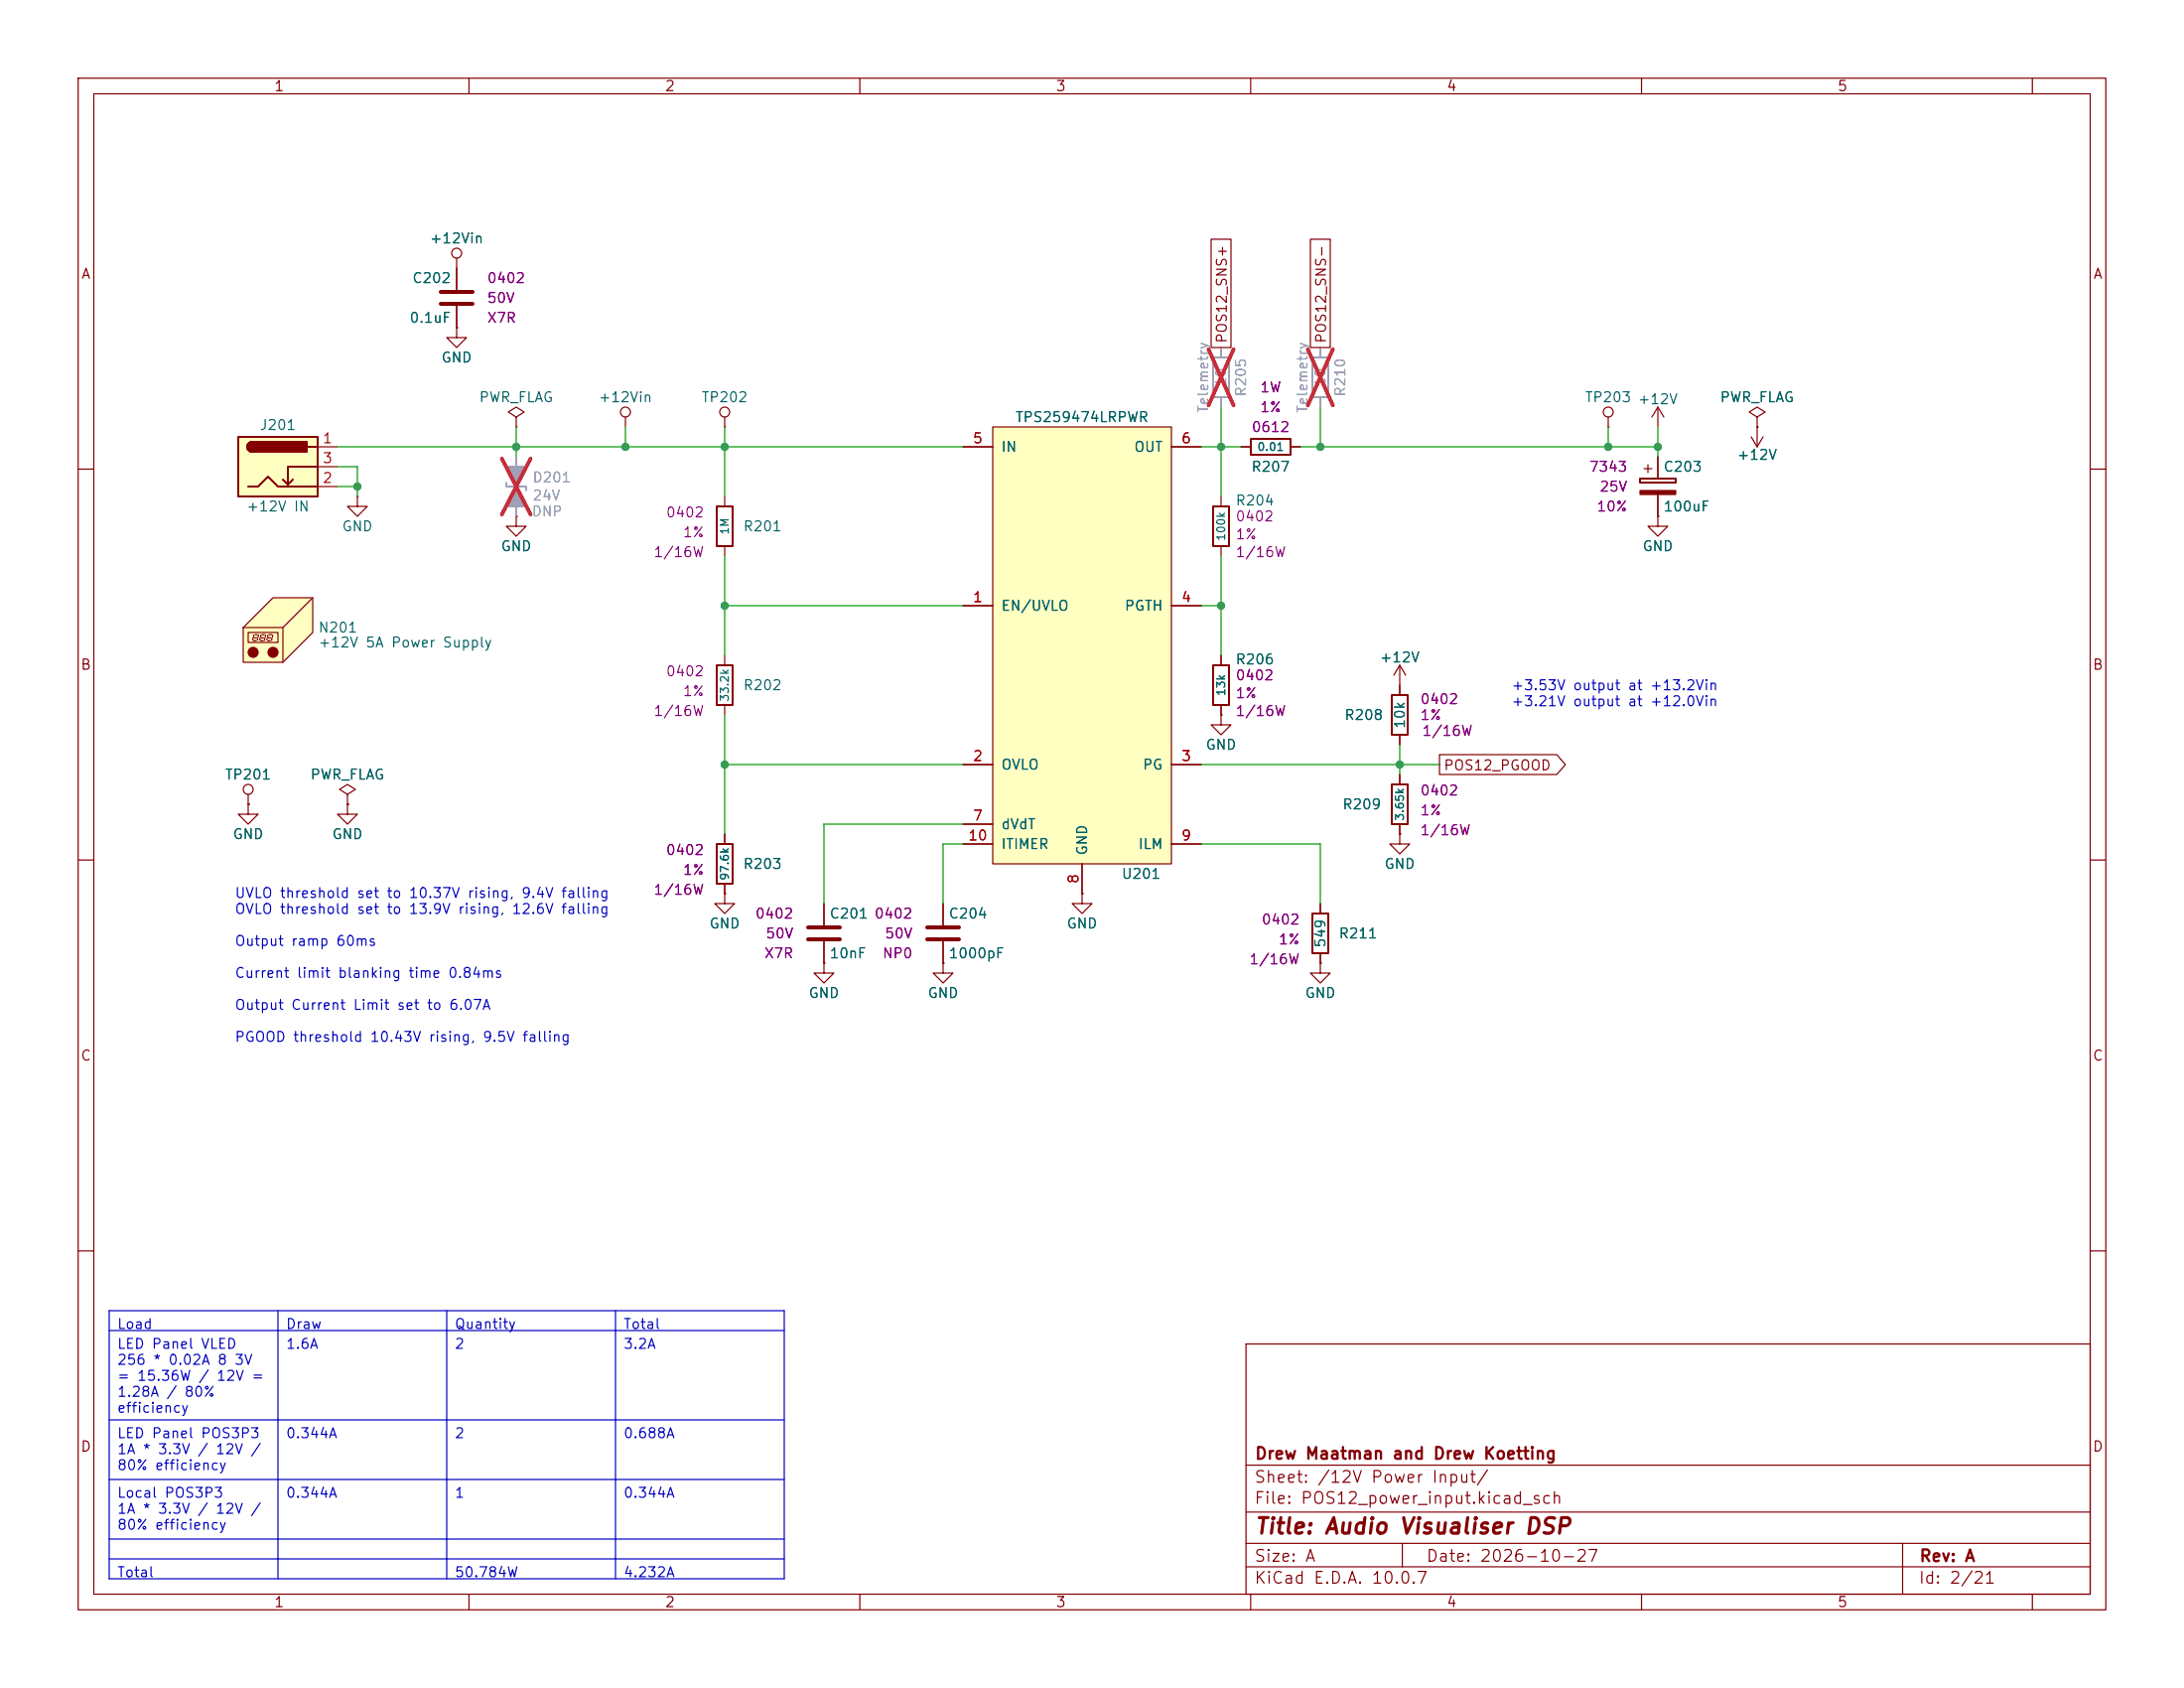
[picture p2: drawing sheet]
<svg xmlns="http://www.w3.org/2000/svg" width="279mm" height="216mm" viewBox="0 0 279 216" stroke-linecap="round" stroke-linejoin="round" font-family="sans-serif">
<g fill="none" stroke="#840000" stroke-width=".15">
<path d="M10 10h259.4v195.9h-259.4zM12 12h255.4v191.9h-255.4zM60 10v2M110 10v2M160 10v2M210 10v2M260 10v2M10 60h2M267.4 60h2M10 110h2M31.7 102.9v1.2h1.3l-1.3 1.3-1.2-1.3h1.2M31.7 102.9h.1"/>
<path d="M267.4 110h2M10 160h2M159.4 171.9h108v32h-108zM267.4 160h2M159.4 197.4h108M159.4 193.4h108M159.4 187.4h108M179.4 197.4v3M243.4 197.4v6.5M60 203.9v2M110 203.9v2M159.4 200.4h108"/>
<path d="M160 203.9v2M210 203.9v2M260 203.9v2"/>
</g>
<path d="M34.9 76.5h5.1v4.4l-3.8 3.8h-5.1v-4.4z" fill="#ffffc2"/>
<g fill="none" stroke="#840000" stroke-width=".15">
<path d="M58.4 33v4.1M58.4 39.1v2.8M58.4 41.9v1.3h1.3l-1.3 1.3-1.3-1.3h1.3M58.4 41.9h.1M66 53.3l1.1-.6-1.1-.6-1 .6 1 .6v1.3M66 54.6h.1M80 53.3v1.3M92.7 54.6h.1M92.7 53.3v1.3M158.7 57.2h1.3M165.1 57.2h1.3M34.9 76.5h5.1v4.4l-3.8 3.8h-5.1v-4.4z"/>
<path d="M40 76.5l-3.8 3.8h-5.1M66 66v1.3h1.3l-1.3 1.3-1.2-1.3h1.2M66 66h.1M31.7 80.9h3.9v1.3h-3.9zM32.4 81.6l-.1 .2M32.4 81.9h.4M32.5 81.2l-.1 .3M32.5 81.6h.3M32.6 81.2h.3M33 81.6l-.1 .3M33.1 81.2l-.1 .3M33.3 81.6l-.1 .2"/>
<path d="M33.3 81.9h.4M33.4 81.2l-.1 .3M33.4 81.6h.3M33.5 81.2h.3M33.9 81.6l-.1 .3M34 81.2l-.1 .3M34.2 81.6l-.1 .2M34.2 81.9h.4M34.3 81.2l-.1 .3M34.3 81.6h.3M34.4 81.2h.3M34.8 81.6l-.1 .3"/>
<path d="M34.9 81.2l-.1 .3M36.2 80.3v4.4M179.1 99.1v1.2M31.7 102.9h.1M31.7 101.6v1.3M44.4 101.6l1.1-.6-1.1-.7-1 .7 1 .6v1.3M44.4 102.9h.1M44.4 102.9v1.2h1.3l-1.3 1.3-1.2-1.3h1.2M105.4 115.6v2.8M179.1 105.4v1.3M105.4 123.2v1.3h1.3l-1.3 1.2-1.3-1.2h1.3M105.4 123.2h.1"/>
<path d="M105.4 120.4v2.8"/>
<circle cx="58.4" cy="32.4" r=".63"/>
<circle cx="80" cy="52.7" r=".63"/>
<circle cx="92.7" cy="52.7" r=".63"/>
<circle cx="31.7" cy="101" r=".63"/>
</g>
<g fill="#840000" stroke="#840000" stroke-width=".15">
<circle cx="32.4" cy="83.4" r=".63"/>
<circle cx="34.9" cy="83.4" r=".63"/>
</g>
<path d="M160 56.1h5.1v2.1h-5.1zM178.1 100.3h2v5.1h-2z" fill="none" stroke="#840000" stroke-width=".25"/>
<path d="M56.4 37.3h4.1M56.4 38.9h4.1M103.4 118.6h4M103.4 120.1h4" fill="none" stroke="#840000" stroke-width=".51"/>
<g fill="#a1a1a1" stroke="#a1a1a1" stroke-width=".2">
<path d="M64.8 59.7h2.5l-1.3 2.5z"/>
<path d="M66 62.2l1.3 2.6h-2.5z"/>
</g>
<path d="M64.8 61.7v.5h2.5v.5" fill="none" stroke="#a1a1a1" stroke-width=".2"/>
<path d="M66 58.4v7.6M156.2 44.5v1.2M156.2 50.8v1.3M168.9 44.5v1.2M168.9 50.8v1.3" fill="none" stroke="#a1a1a1" stroke-width=".15"/>
<path d="M64.2 58.7l3.7 7.1M67.9 58.7l-3.7 7.1M154.6 44.7l3.2 7.1M157.8 44.7l-3.2 7.1M167.3 44.7l3.2 7.1M170.5 44.7l-3.2 7.1" fill="none" stroke="#e12e31" stroke-width=".46"/>
<path d="M155.2 45.7h2v5.1h-2zM167.9 45.7h2v5.1h-2z" fill="none" stroke="#a1a1a1" stroke-width=".25"/>
<path d="M30.5 55.9h10.1v7.6h-10.1z" fill="#ffffc2"/>
<path d="M30.5 55.9h10.1v7.6h-10.1zM32.3 56.5a.64 .64 0 0 0-.7 .7 .64 .64 0 0 0 .7 .6M39.4 57.2h1.2M40.6 59.7h-3.8v2.3l-.6-.7M31.7 62.2h1.3l1.3-1.2 1.3 1.2h5M37.5 61.3l-.7 .7M155.2 64.8h2v5.1h-2zM155.2 85.1h2v5.1h-2zM178.1 88.9h2v5.1h-2z" fill="none" stroke="#840000" stroke-width=".25"/>
<g fill="#840000" stroke="#840000" stroke-width=".25">
<path d="M31.8 56.7l.5-.2v1.3a.63 .63 0 0 1-.6-.4 .63 .63 0 0 1 .1-.7z"/>
<path d="M32.3 56.5h6.9v1.3h-6.9z"/>
</g>
<g fill="none" stroke="#840000" stroke-width=".15">
<path d="M40.6 57.2h2.6M40.6 59.7h2.6M205.7 54.6h.1M205.7 53.3v1.3M210.3 59.9h1M210.8 59.4v1.1M212.1 52.1l-.8 1.2M212.1 52.1l.8 1.2M212.1 52.1v2.5M212.1 58.4v2.8M224 55.9l.8 1.3M224.8 53.3l1-.6-1-.6-1 .6 1 .6v1.3"/>
<path d="M224.8 54.6h.1M224.8 54.6v2.6M225.6 55.9l-.8 1.3M40.6 62.2h2.6M45.7 63.5v1.3h1.3l-1.3 1.2-1.3-1.2h1.3M45.7 63.5h.1M156.2 63.5v1.3M156.2 69.9v1.2M209.8 61.2v.5zM209.8 61.7h4.6zM209.8 61.2h4.6zM212.1 66v1.3h1.3l-1.3 1.3-1.3-1.3h1.3"/>
<path d="M212.1 66h.1M212.1 63.2v2.8M214.4 61.2v.5zM156.2 91.4v1.3h1.3l-1.3 1.3-1.3-1.3h1.3M156.2 91.4h.1M156.2 83.8v1.3M156.2 90.2v1.2M179.1 85.1v3.8M179.1 94v1.3M179.1 85.1l-.8 1.3M179.1 85.1l.7 1.3M92.7 114.3v1.3h1.3l-1.3 1.2-1.3-1.2h1.3"/>
<path d="M92.7 114.3h.1"/>
<circle cx="205.7" cy="52.7" r=".63"/>
</g>
<path d="M209.8 62.7h4.6v.5h-4.6z" fill="#840000" stroke="#840000" stroke-width=".15"/>
<path d="M127 54.6h22.9v55.9h-22.9z" fill="#ffffc2"/>
<g fill="none" stroke="#840000" stroke-width=".15">
<path d="M58.4 34.3v2.8M58.4 39.1v2.8M154.9 30.6h2.6v13.9h-2.6zM167.6 30.6h2.6v13.9h-2.6zM58.4 41.9h.1M123.2 57.2h3.8M127 54.6h22.9v55.9h-22.9zM149.9 57.2h3.8M158.7 57.2h1.3M165.1 57.2h1.3M212.1 58.4v2.8M224.8 54.6h.1"/>
<path d="M66 66h.1M92.7 63.5v1.3M92.7 69.9v1.2M123.2 77.5h3.8M149.9 77.5h3.8M212.1 66h.1M212.1 63.2v2.8M92.7 83.8v1.3M92.7 90.2v1.2M123.2 97.8h3.8M149.9 97.8h3.8M156.2 91.4h.1"/>
<path d="M156.2 83.8v1.3M156.2 90.2v1.2M179.1 87.6v1.3M179.1 94v1.3M179.1 99.1v1.2M184.1 96.5h15.1l1.1 1.3-1.1 1.3h-15.1zM31.7 102.9h.1M44.4 102.9h.1M92.7 114.3h.1M92.7 106.7v1.3M92.7 113v1.3M105.4 115.6v2.8"/>
<path d="M120.6 115.6v2.8M123.2 105.4h3.8M123.2 108h3.8M138.4 114.3v1.3h1.3l-1.3 1.2-1.2-1.2h1.2M138.4 114.3h.1M138.4 110.5v3.8M149.9 108h3.8M168.9 115.6v1.2M179.1 106.7v1.3h1.2l-1.2 1.2-1.3-1.2h1.3M179.1 106.7h.1M179.1 105.4v1.3M105.4 123.2h.1"/>
<path d="M105.4 120.4v2.8M120.6 123.2v1.3h1.3l-1.3 1.2-1.2-1.2h1.2M120.6 123.2h.1M120.6 120.4v2.8M168.9 123.2v1.3h1.3l-1.3 1.2-1.3-1.2h1.3M168.9 123.2h.1M168.9 121.9v1.3"/>
</g>
<path d="M91.7 64.8h2v5.1h-2zM91.7 85.1h2v5.1h-2zM91.7 108h2v5h-2zM167.9 116.8h2v5.1h-2z" fill="none" stroke="#840000" stroke-width=".25"/>
<path d="M118.6 118.6h4.1M118.6 120.1h4.1" fill="none" stroke="#840000" stroke-width=".51"/>
<path d="M14 170.2h86.3M14 167.6h86.3v34.3h-86.3zM35.6 167.6v34.3M57.1 167.6v34.3M78.7 167.6v34.3M14 181.6h86.3M14 189.2h86.3M14 196.9h86.3M14 199.4h86.3" fill="none" stroke="#0000c2" stroke-width=".15"/>
<g fill="none" stroke="#009600" stroke-width=".15">
<path d="M43.2 57.2h80M43.2 59.7h2.5v3.8M66 54.6v3.8M80 54.6v2.6M92.7 54.6v8.9M153.7 57.2h5M156.2 52.1v11.4M166.4 57.2h45.7M168.9 52.1v5.1M205.7 54.6v2.6M212.1 54.6v3.8M43.2 62.2h2.5"/>
<path d="M92.7 71.1v12.7M92.7 77.5h30.5M153.7 77.5h2.5M156.2 71.1v12.7M92.7 91.4v15.3M92.7 97.8h30.5M153.7 97.8h30.4M179.1 95.3v3.8M123.2 108h-2.6v7.6M123.2 105.4h-17.8v10.2M153.7 108h15.2v7.6"/>
</g>
<path d="M66 58.4v2.6M156.2 44.5v1.2M156.2 50.8v1.3M168.9 44.5v1.2M168.9 50.8v1.3M66 63.5v2.5" fill="none" stroke="#a1a1a1" stroke-width=".15"/>
<path d="M64.2 58.7l3.7 7.1M67.9 58.7l-3.7 7.1M154.6 44.7l3.2 7.1M157.8 44.7l-3.2 7.1M167.3 44.7l3.2 7.1M170.5 44.7l-3.2 7.1" fill="none" stroke="#e12e31" stroke-width=".46"/>
<g fill="#009600" stroke="#009600" stroke-width=".13">
<circle cx="92.7" cy="77.5" r=".46"/>
<circle cx="66" cy="57.2" r=".46"/>
<circle cx="80" cy="57.2" r=".46"/>
<circle cx="92.7" cy="57.2" r=".46"/>
<circle cx="45.7" cy="62.2" r=".46"/>
<circle cx="179.1" cy="97.8" r=".46"/>
<circle cx="205.7" cy="57.2" r=".46"/>
<circle cx="212.1" cy="57.2" r=".46"/>
<circle cx="168.9" cy="57.2" r=".46"/>
<circle cx="156.2" cy="57.2" r=".46"/>
<circle cx="156.2" cy="77.5" r=".46"/>
<circle cx="92.7" cy="97.8" r=".46"/>
</g>
<text font-size="2" fill="#840000" x="160.4" y="196.7">Title: Audio Visualiser DSP</text>
<g font-size="1.5" fill="#840000">
<text x="160.4" y="190">Sheet: /12V Power Input/</text>
<text x="160.4" y="187">Drew Maatman and Drew Koetting</text>
<text x="160.4" y="192.7">File: POS12_power_input.kicad_sch</text>
<text x="160.4" y="202.9">KiCad E.D.A. 10.0.7</text>
<text x="160.4" y="200.1">Size: A</text>
<text x="182.4" y="200.1">Date: 2026-10-27</text>
<text x="245.4" y="202.9">Id: 2/21</text>
<text x="245.4" y="200.1">Rev: A</text>
</g>
<g font-size="1.3" fill="#840000">
<text x="35" y="12">1</text>
<text x="85" y="12">2</text>
<text x="135" y="12">3</text>
<text x="185" y="12">4</text>
<text x="235" y="12">5</text>
<text x="10.3" y="36">A</text>
<text x="267.7" y="36">A</text>
<text x="157.3" y="44" transform="rotate(-90 157.3 44)">POS12_SNS+</text>
<text x="170" y="44" transform="rotate(-90 170 44)">POS12_SNS-</text>
<text x="10.2" y="86">B</text>
<text x="267.6" y="86">B</text>
<text x="184.6" y="98.8">POS12_PGOOD</text>
<text x="10.2" y="136">C</text>
<text x="267.6" y="136">C</text>
<text x="10.2" y="186">D</text>
<text x="267.6" y="186">D</text>
<text x="35" y="205.9">1</text>
<text x="85" y="205.9">2</text>
<text x="135" y="205.9">3</text>
<text x="185" y="205.9">4</text>
<text x="235" y="205.9">5</text>
</g>
<g font-size="1.3" fill="#006464">
<text x="54.9" y="31.4">+12Vin</text>
<text x="52.3" y="41.6">0.1uF</text>
<text x="52.6" y="36.5">C202</text>
<text x="56.4" y="46.7">GND</text>
<text x="61.2" y="51.8">PWR_FLAG</text>
<text x="76.5" y="51.8">+12Vin</text>
<text x="89.7" y="51.8">TP202</text>
<text x="202.7" y="51.8">TP203 +12V</text>
<text x="219.9" y="51.8">PWR_FLAG</text>
<text x="33.1" y="55.3">J201</text>
<text x="128" y="58.1">IN</text>
<text x="129.8" y="54.3">TPS259474LRPWR</text>
<text x="145" y="58.1">OUT</text>
<text x="222.1" y="59.1">+12V</text>
<text x="31.4" y="65.7">+12V IN</text>
<text x="158" y="65">R204</text>
<text x="160" y="60.7">R207</text>
<text x="212.7" y="60.7">C203</text>
<text x="212.7" y="65.7">100uF</text>
<text x="43.7" y="68.3">GND</text>
<text x="64" y="70.8">GND</text>
<text x="95" y="68.3">R201</text>
<text x="210" y="70.8">GND</text>
<text x="40.6" y="81.2">N201</text>
<text x="40.6" y="83.1">+12V 5A Power Supply</text>
<text x="128" y="78.4">EN/UVLO</text>
<text x="143.8" y="78.4">PGTH</text>
<text x="95" y="88.6">R202</text>
<text x="158" y="85.3">R206</text>
<text x="176.4" y="85">+12V</text>
<text x="171.9" y="92.4">R208</text>
<text x="180" y="93.3" transform="rotate(-90 180 93.3)">10k</text>
<text x="28.7" y="100">TP201</text>
<text x="39.6" y="100">PWR_FLAG</text>
<text x="128" y="98.8">OVLO</text>
<text x="146.1" y="98.8">PG</text>
<text x="154.1" y="96.2">GND</text>
<text x="29.7" y="107.6">GND</text>
<text x="42.4" y="107.6">GND</text>
<text x="128" y="106.4">dVdT</text>
<text x="171.6" y="103.8">R209</text>
<text x="95" y="111.5">R203</text>
<text x="128" y="108.9">ITIMER</text>
<text x="139.4" y="109.5" transform="rotate(-90 139.4 109.5)">GND</text>
<text x="143.4" y="112.7">U201</text>
<text x="145.5" y="108.9">ILM</text>
<text x="177" y="111.5">GND</text>
<text x="90.6" y="119.1">GND</text>
<text x="106" y="117.8">C201</text>
<text x="121.3" y="117.8">C204</text>
<text x="136.4" y="119.1">GND</text>
<text x="106" y="122.9">10nF</text>
<text x="121.3" y="122.9">1000pF</text>
<text x="169.9" y="121.3" transform="rotate(-90 169.9 121.3)">549</text>
<text x="171.2" y="120.3">R211</text>
<text x="103.3" y="128">GND</text>
<text x="118.6" y="128">GND</text>
<text x="166.8" y="128">GND</text>
</g>
<g font-size="1.3" fill="#840084">
<text x="62.2" y="36.5">0402</text>
<text x="62.2" y="39.1">50V</text>
<text x="62.2" y="41.6">X7R</text>
<text x="161.1" y="53">1%</text>
<text x="161.1" y="50.5">1W</text>
<text x="160" y="55.6">0612</text>
<text x="203.2" y="60.7">7343</text>
<text x="204.2" y="65.7">10%</text>
<text x="204.5" y="63.2">25V</text>
<text x="83.5" y="71.6">1/16W</text>
<text x="85.1" y="66.5">0402</text>
<text x="87.3" y="69">1%</text>
<text x="158" y="67">0402</text>
<text x="158" y="69.3">1%</text>
<text x="158" y="71.6">1/16W</text>
<text x="85.1" y="86.8">0402</text>
<text x="87.3" y="89.4">1%</text>
<text x="158" y="87.3">0402</text>
<text x="158" y="89.6">1%</text>
<text x="83.5" y="91.9">1/16W</text>
<text x="158" y="91.9">1/16W</text>
<text x="181.6" y="90.4">0402</text>
<text x="181.6" y="92.4">1%</text>
<text x="181.8" y="94.4">1/16W</text>
<text x="181.6" y="102.1">0402</text>
<text x="181.6" y="104.6">1%</text>
<text x="181.6" y="107.1">1/16W</text>
<text x="85.1" y="109.7">0402</text>
<text x="87.3" y="112.2">1%</text>
<text x="83.5" y="114.8">1/16W</text>
<text x="96.5" y="117.8">0402</text>
<text x="111.8" y="117.8">0402</text>
<text x="161.3" y="118.6">0402</text>
<text x="97.7" y="122.9">X7R</text>
<text x="97.9" y="120.3">50V</text>
<text x="112.8" y="122.9">NP0</text>
<text x="113.1" y="120.3">50V</text>
<text x="159.7" y="123.6">1/16W</text>
<text x="163.5" y="121.1">1%</text>
</g>
<g font-size="1.3" fill="#a1a1a1">
<text x="154.9" y="52.9" transform="rotate(-90 154.9 52.9)">Telemetry</text>
<text x="167.6" y="52.9" transform="rotate(-90 167.6 52.9)">Telemetry</text>
<text x="67.9" y="66.4">DNP</text>
</g>
<g font-size="1.3" fill="#989898">
<text x="157.2" y="49.6" transform="rotate(-90 157.2 49.6)">10</text>
<text x="159.7" y="50.8" transform="rotate(-90 159.7 50.8)">R205</text>
<text x="169.9" y="49.6" transform="rotate(-90 169.9 49.6)">10</text>
<text x="172.4" y="50.8" transform="rotate(-90 172.4 50.8)">R210</text>
<text x="68" y="62">D201</text>
<text x="68" y="64.3">24V</text>
</g>
<g font-size="1.3" fill="#a90000">
<text x="41.2" y="57">1</text>
<text x="41.2" y="59.6">3</text>
<text x="124.4" y="57">5</text>
<text x="151" y="57">6</text>
<text x="41.2" y="62.1">2</text>
<text x="124.4" y="77.3">1</text>
<text x="151" y="77.3">4</text>
<text x="124.4" y="97.7">2</text>
<text x="151" y="97.7">3</text>
<text x="123.8" y="107.8">10</text>
<text x="124.4" y="105.3">7</text>
<text x="151" y="107.8">9</text>
<text x="138.3" y="113.1" transform="rotate(-90 138.3 113.1)">8</text>
</g>
<g font-size="1.3" fill="#0000c2">
<text x="193.3" y="88.6">+3.53V output at +13.2Vin</text>
<text x="193.3" y="90.6">+3.21V output at +12.0Vin</text>
<text x="29.9" y="115.2">UVLO threshold set to 10.37V rising, 9.4V falling</text>
<text x="29.9" y="117.2">OVLO threshold set to 13.9V rising, 12.6V falling</text>
<text x="29.9" y="121.3">Output ramp 60ms</text>
<text x="29.9" y="125.4">Current limit blanking time 0.84ms</text>
<text x="29.9" y="129.5">Output Current Limit set to 6.07A</text>
<text x="29.9" y="133.6">PGOOD threshold 10.43V rising, 9.5V falling</text>
<text x="14.9" y="170.3">Load</text>
<text x="14.9" y="172.8">LED Panel VLED</text>
<text x="36.5" y="170.3">Draw</text>
<text x="36.5" y="172.8">1.6A</text>
<text x="58.1" y="170.3">Quantity</text>
<text x="58.1" y="172.8">2</text>
<text x="79.7" y="170.3">Total</text>
<text x="79.7" y="172.8">3.2A</text>
<text x="14.9" y="174.9">256 * 0.02A 8 3V</text>
<text x="14.9" y="176.9">= 15.36W / 12V =</text>
<text x="14.9" y="179">1.28A / 80%</text>
<text x="14.9" y="181">efficiency</text>
<text x="14.9" y="184.3">LED Panel POS3P3</text>
<text x="36.5" y="184.3">0.344A</text>
<text x="58.1" y="184.3">2</text>
<text x="79.7" y="184.3">0.688A</text>
<text x="14.9" y="186.3">1A * 3.3V / 12V /</text>
<text x="14.9" y="188.4">80% efficiency</text>
<text x="14.9" y="191.9">Local POS3P3</text>
<text x="36.5" y="191.9">0.344A</text>
<text x="58.1" y="191.9">1</text>
<text x="79.7" y="191.9">0.344A</text>
<text x="14.9" y="193.9">1A * 3.3V / 12V /</text>
<text x="14.9" y="196">80% efficiency</text>
<text x="14.9" y="202">Total</text>
<text x="58.1" y="202">50.784W</text>
<text x="79.7" y="202">4.232A</text>
</g>
<g font-size="1" fill="#006464">
<text x="160.8" y="57.9">0.01</text>
<text x="93.5" y="68.5" transform="rotate(-90 93.5 68.5)">1M</text>
<text x="157" y="69.3" transform="rotate(-90 157 69.3)">100k</text>
<text x="93.5" y="89.8" transform="rotate(-90 93.5 89.8)">33.2k</text>
<text x="157" y="89.1" transform="rotate(-90 157 89.1)">13k</text>
<text x="179.8" y="105.1" transform="rotate(-90 179.8 105.1)">3.65k</text>
<text x="93.5" y="112.7" transform="rotate(-90 93.5 112.7)">97.6k</text>
</g>
</svg>
